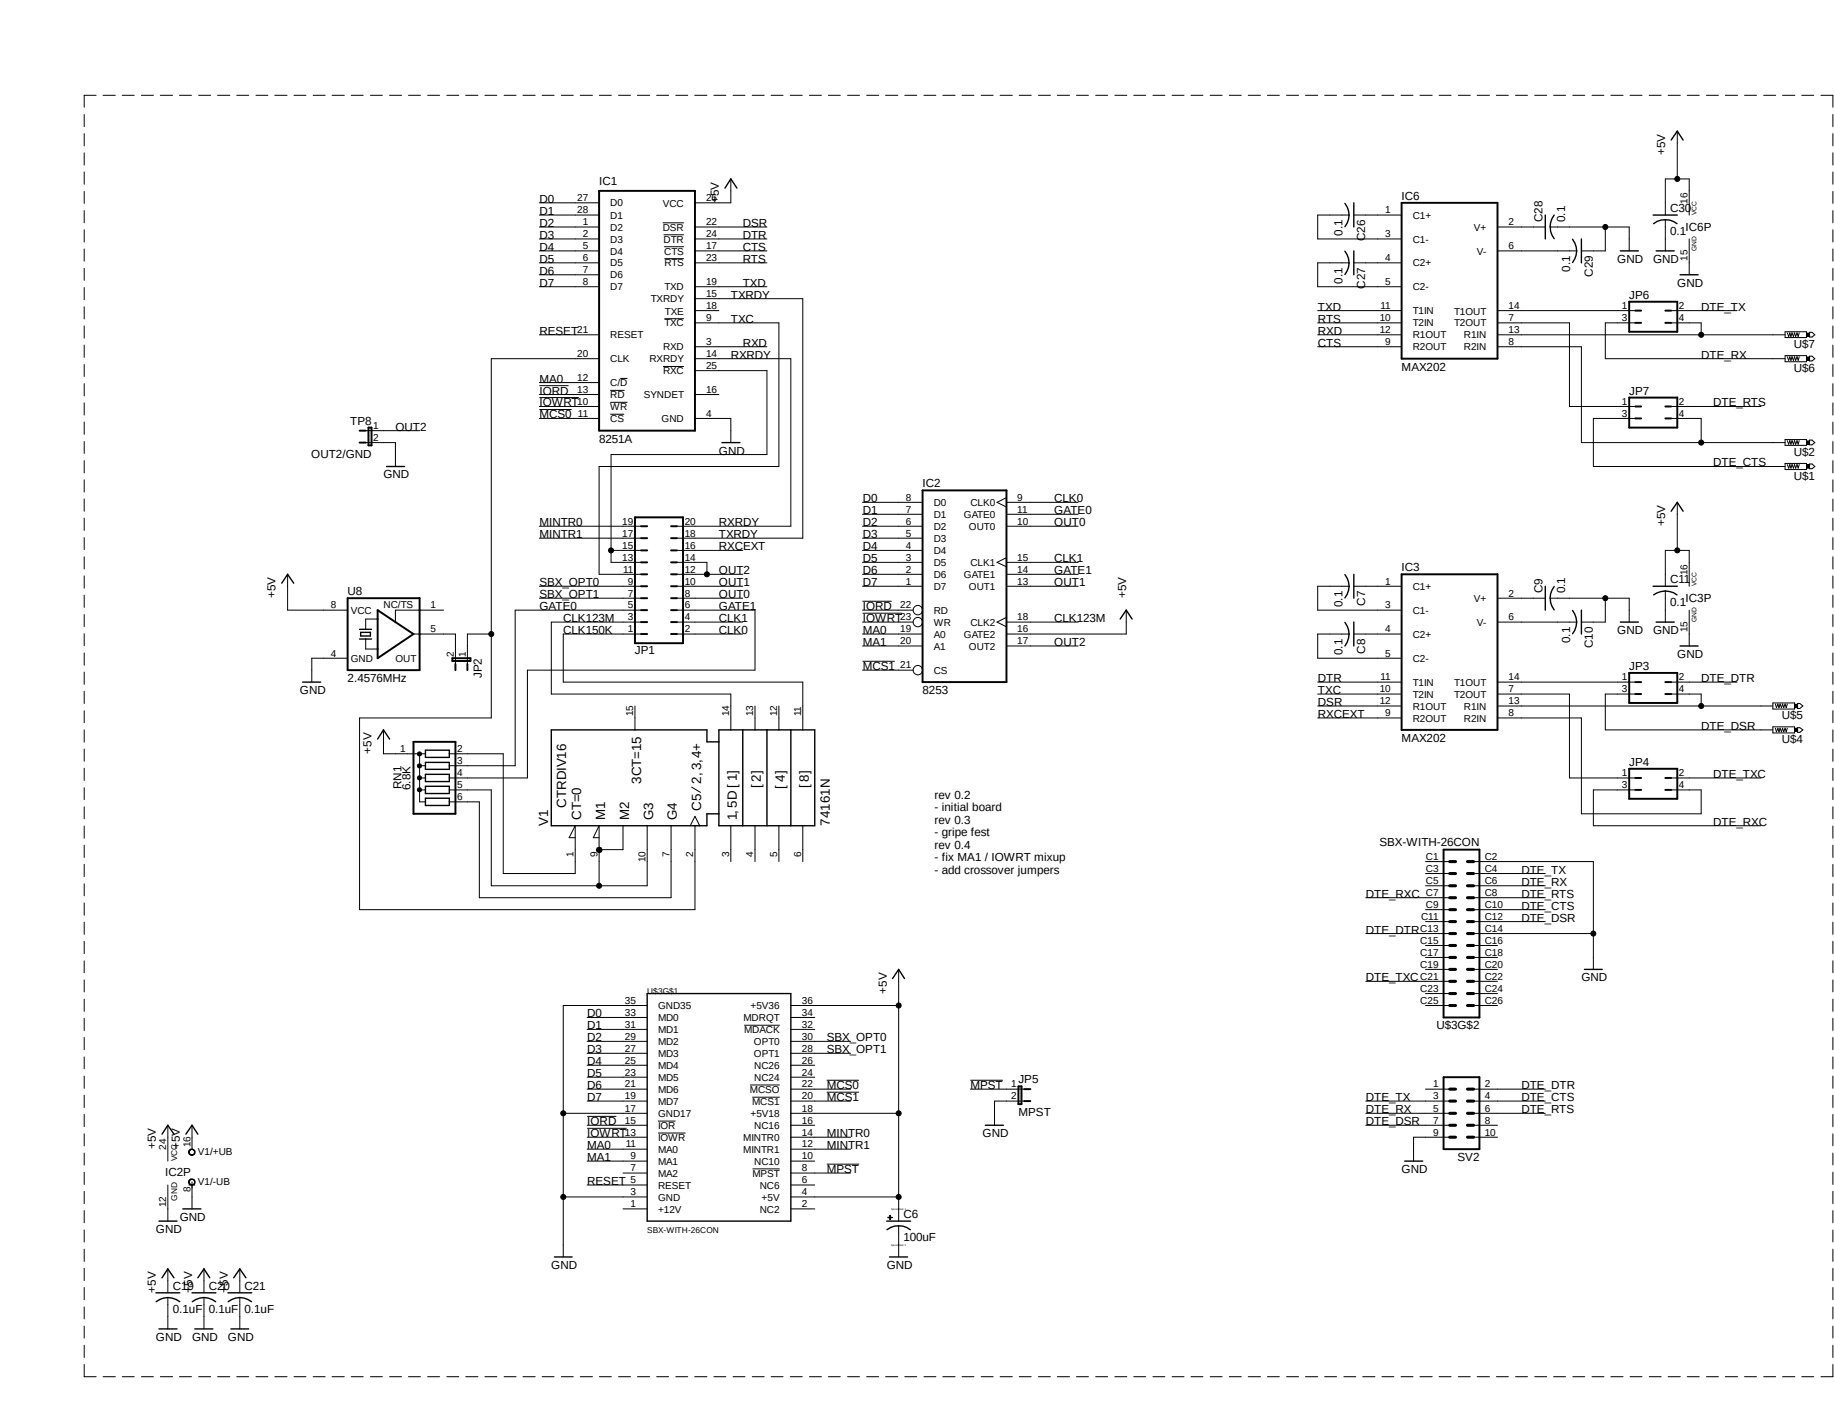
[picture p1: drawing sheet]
<svg xmlns="http://www.w3.org/2000/svg" width="279mm" height="216mm" viewBox="0 0 279 216" stroke-linecap="round" stroke-linejoin="round" font-family="sans-serif">
<path d="M12.7 14.4l266.7 195.5M279.4 14.4l-266.7 195.5" fill="none" stroke="#fff" stroke-width=".15"/>
<g fill="none" stroke="#000" stroke-width=".15">
<path d="M12.8 17.4v1.9M14.6 14.5h-1.8v1.8M15.7 14.5h1.9M18.6 14.5h1.8M21.5 14.5h1.9M24.4 14.5h1.9M27.3 14.5h1.9M30.3 14.5h1.8M33.1 14.5h1.9M36.1 14.5h1.8M39 14.5h1.8M41.9 14.5h1.8"/>
<path d="M44.8 14.5h1.8M47.7 14.5h1.8M50.6 14.5h1.9M53.5 14.5h1.8M56.4 14.5h1.9M59.4 14.5h1.8M62.2 14.5h1.9M65.2 14.5h1.8M68.1 14.5h1.8M71 14.5h1.8M73.9 14.5h1.8M76.8 14.5h1.8"/>
<path d="M79.7 14.5h1.8M82.6 14.5h1.8M85.5 14.5h1.8M88.4 14.5h1.9M91.3 14.5h1.8M94.2 14.5h1.9M97.1 14.5h1.9M100 14.5h1.9M103 14.5h1.8M105.8 14.5h1.9M108.8 14.5h1.8M111.7 14.5h1.8"/>
<path d="M114.6 14.5h1.8M117.5 14.5h1.8M120.4 14.5h1.8M123.3 14.5h1.8M126.2 14.5h1.8M129.1 14.5h1.8M132 14.5h1.9M134.9 14.5h1.9M137.8 14.5h1.9M140.8 14.5h1.8M143.6 14.5h1.9M146.6 14.5h1.8"/>
<path d="M149.5 14.5h1.8M152.4 14.5h1.8M155.3 14.5h1.8M158.2 14.5h1.8M161.1 14.5h1.8M164 14.5h1.8M166.9 14.5h1.8M169.8 14.5h1.9M172.7 14.5h1.8M175.6 14.5h1.9M178.6 14.5h1.8M181.4 14.5h1.9"/>
<path d="M184.4 14.5h1.8M187.3 14.5h1.8M190.2 14.5h1.8M193.1 14.5h1.8M196 14.5h1.8M198.9 14.5h1.8M201.8 14.5h1.8M204.7 14.5h1.8M207.6 14.5h1.9M210.5 14.5h1.8M213.4 14.5h1.9M216.3 14.5h1.9"/>
<path d="M219.2 14.5h1.9M222.2 14.5h1.8M225 14.5h1.9M228 14.5h1.8M230.9 14.5h1.8M233.8 14.5h1.8M236.7 14.5h1.8M239.6 14.5h1.8M242.5 14.5h1.8M245.4 14.5h1.9M248.3 14.5h1.8M251.2 14.5h1.9"/>
<path d="M254.1 14.5h1.9M255.5 20v7.3M257 14.5h1.9M260 14.5h1.8M262.8 14.5h1.9M265.8 14.5h1.8M268.7 14.5h1.8M271.6 14.5h1.8M274.5 14.5h1.8M277.4 14.5h1.8v1.8M279.2 17.4v1.9M12.8 20.4v1.8"/>
<path d="M12.8 23.3v1.8M12.8 26.2v1.9M12.8 29.2v1.8M12.8 32.1v1.9M12.8 35v1.9M12.8 37.9v1.9M82.2 30.9h9.1M82.2 32.8h9.1M82.2 34.6h9.1M82.2 36.4h9.1M82.2 38.2h9.1M101 34h3.2"/>
<path d="M101.1 35.8h3.1M101.2 37.6h3M101.2 39.4h3M105.9 34.6h10.9M105.9 36.4h10.9M105.9 38.2h10.9M111.3 27.3v3.6h-5.4M205.5 32.8h-4.8v3.6h12.8M206.2 32.8h7.3M228.1 34.6h7.3M228.1 38.2h12.1M236.2 34.6h12v3.6"/>
<path d="M244.6 34.6v3.6h-3.7M253.7 32.8v-5.5h3.6v5.5M253.7 33.5v4.7M257.3 36.4v5.5M279.2 20.4v1.8M279.2 23.3v1.8M279.2 26.2v1.9M279.2 29.2v1.8M279.2 32.1v1.9M279.2 35v1.9M279.2 37.9v1.9M12.8 40.9v1.8"/>
<path d="M12.8 43.8v1.9M12.8 46.7v1.9M12.8 49.7v1.8M12.8 52.6v1.8M12.8 55.5v1.9M12.8 58.5v1.8M82.2 58.8h4.4M82.2 40h9.1M82.2 41.9h9.1M82.2 43.7h9.1M82.2 51h9.1M82.2 58.3h9.1"/>
<path d="M91.3 54.7h-16.5v54.7h-20v29.2h51.1v-12.8M93 59.5h2.2M94.5 57.7h1.1M101 55.8h3.2M101.2 48.6h3M105.9 40h10.9M105.9 43.7h10.9M105.9 54.7h14.6v25.5h-17.4M105.9 47.3h3.6M105.9 49.2h12.8v21.9h-27.4v16.4h6.4M105.9 52.8h10.9M105.9 56.5h10.9v12.8h-23.7v16.4h4.6"/>
<path d="M105.9 45.5h16.4v36.5h-19.2M200.7 51h12.8M200.7 47.3h12.8M200.7 49.2h12.8M200.7 52.8h12.8M205.5 40h-4.8v3.7h12.8M206.2 40h7.3M228.1 51h43.8M228.1 49.2h11v12.7h10M228.1 47.3h21M228.1 52.8h12.8v14.6h31M249.1 49.2h-4.5v5.5h27.3"/>
<path d="M254.6 47.3h10M254.6 49.2h4.6v1.8M271.9 50.5h3.3v.9h-3.3zM271.9 54.2h3.3v.9h-3.3zM272.3 54.4l.2 .5 .2-.5 .1 .5 .2-.5 .2 .5 .2-.5 .2 .5 .2-.5 .1 .5 .2-.5M272.3 50.7l.2 .6 .2-.6 .1 .6 .2-.6 .2 .6 .2-.6 .2 .6 .2-.6 .1 .6 .2-.6M275.3 54.4h.4v.5h-.4zM275.3 50.8h.4v.5h-.4zM275.7 50.6h.4l.4 .4-.4 .4h-.4zM275.7 54.3h.4l.4 .4-.4 .3h-.4zM279.2 40.9v1.8M279.2 43.8v1.9"/>
<path d="M279.2 46.7v1.9M279.2 49.7v1.8M279.2 52.6v1.8M279.2 55.5v1.9M279.2 58.5v1.8M12.8 61.4v1.8M12.8 64.3v1.9M12.8 67.3v1.8M12.8 70.2v1.9M12.8 73.1v1.9M12.8 76v1.9M12.8 79v1.8"/>
<path d="M55.7 67.4h4.5v3.7M55.7 65.6h8.2M82.2 62.4h4.9M82.2 60.6h6M82.2 60.1h9.1M82.2 61.9h9.1M82.2 63.8h9.1M93 61.3h2.6M93 63.1h2.1M105.9 60.1h3.6M105.9 63.8h5.4v3.6M131.4 78.4h9.1"/>
<path d="M131.4 76.5h9.1M153.3 78.4h11M153.3 76.5h11M153.3 75.8l-1.4 .7 1.4 .8M249.1 63.8h-6.4v7.3h29.2M254.6 61.9h13.7M254.6 63.8h4.6v3.6M255.5 76.5v7.4M271.9 67h3.3v.9h-3.3zM271.9 70.6h3.3v.9h-3.3zM272.3 70.8l.2 .5 .2-.5 .1 .5 .2-.5 .2 .5 .2-.5 .2 .5 .2-.5 .1 .5 .2-.5M272.3 67.1l.2 .6 .2-.6 .1 .6 .2-.6 .2 .6 .2-.6 .2 .6 .2-.6 .1 .6 .2-.6"/>
<path d="M275.3 70.8h.4v.5h-.4zM275.3 67.2h.4v.5h-.4zM275.7 67.1h.4l.4 .3-.4 .4h-.4zM275.7 70.7h.4l.4 .4-.4 .3h-.4zM279.2 61.4v1.8M279.2 64.3v1.9M279.2 67.3v1.8M279.2 70.2v1.9M279.2 73.1v1.9M279.2 76v1.9M279.2 79v1.8M12.8 81.9v1.8"/>
<path d="M12.8 84.8v1.9M12.8 87.8v1.8M12.8 90.7v1.8M12.8 93.6v1.9M12.8 96.6v1.8M12.8 99.5v1.8M43.8 87.5v5.5h9.2M55.7 97.4v1.5h1.8M57.5 94.3h-1.8v1.6M63 96.6h6.4v4.6M67.6 93h-7.4v1.8M74.8 96.6h-3.6v4.6"/>
<path d="M82.2 91.1h15.5M82.2 89.3h15.5M82.2 82h15.5M82.2 80.2h15.5M93.1 83.9h4.6M97.7 96.6h-11.9v7.3h36.5v7.3M97.7 93h-19.2v23.7h-10M97.7 94.8h-13.7v10.9h27.3v5.5M103.1 96.6h10.1M103.1 93h11.9v9.1h-34.7v16.4h-11.8M103.1 94.8h10.1M103.1 91.1h10.1"/>
<path d="M103.1 89.3h10.1M103.1 87.5h10.1M103.1 85.7h4.6v1.8M103.1 83.9h10.1M131.4 91.6h4.4M131.4 93.4h6M131.4 96.6h9.1M131.4 93h7.7M131.4 94.8h7.7M131.4 89.3h9.1M131.4 87.5h9.1M131.4 85.7h9.1"/>
<path d="M131.4 83.9h9.1M131.4 82h9.1M131.4 80.2h9.1M131.4 98.4h9.1M153.3 94.8h11M153.3 89.3h11M153.3 87.5h11M153.3 85.7h11M153.3 80.2h11M153.3 85l-1.4 .7 1.4 .7M153.3 98.4h11M153.3 94.1l-1.4 .7 1.4 .7"/>
<path d="M171.6 93v3.6h-18.3M205.5 96.6h-4.8v3.7h12.8M205.5 89.3h-4.8v3.7h12.8M206.2 96.6h7.3M206.2 89.3h7.3M228.1 94.8h12.1M228.1 91.1h7.3M236.2 91.1h12v3.7M244.6 91.1v3.7h-3.7M253.7 89.3v-5.4h3.6v5.4M253.7 90v4.8M257.3 93v5.4"/>
<path d="M279.2 81.9v1.8M279.2 84.8v1.9M279.2 87.8v1.8M279.2 90.7v1.8M279.2 93.6v1.9M279.2 96.6v1.8M279.2 99.5v1.8M12.8 102.4v1.9M12.8 105.3v1.9M12.8 108.3v1.8M12.8 111.2v1.9M12.8 114.1v1.9"/>
<path d="M12.8 117.1v1.8M53 100.3h-5.5v3.6M58.4 111.2v3.7h6.4M63.7 118.3l.2-.1 .2 .1 .1 .2-.1 .2-.2 .1-.2-.1-.1-.2h.3h-.3zM63.7 116.5l.2-.1 .2 .1 .1 .2-.1 .2-.2 .1-.2-.1-.1-.2h.3h-.3zM63.7 114.6h.2h.2l.1 .3-.1 .2-.2 .1-.2-.1-.1-.2h.3h-.3zM63.9 114.9v7.3h.9M63.9 116.7h.9M63.9 118.5h.9M68.5 114.9h8.2v18.2h10.9v-7.3l-.9 1.8h.9M96.7 107.6v3.6M105.4 119.9l1.3 .8"/>
<path d="M115 107.6v3.6M118.7 107.6v3.6M131.4 100.8h4.9M131.4 102.1h7.7M200.7 103.9h12.8M200.7 105.7h12.8M200.7 107.6h12.8M200.7 109.4h12.8M228.1 105.7h11v12.8h10M228.1 109.4h12.8v14.6h18.3v-3.6h-4.6M228.1 103.9h21M228.1 107.6h42"/>
<path d="M249.1 105.7h-4.5v5.5h25.5M254.6 118.5h13.7M254.6 103.9h10M254.6 105.7h4.6v1.9M270.1 107.1h3.3v.9h-3.3zM270.1 110.7h3.3v1h-3.3zM270.5 111l.1 .5 .2-.5 .2 .5 .2-.5 .2 .5 .2-.5 .1 .5 .2-.5 .2 .5 .2-.5M270.5 107.3l.1 .5 .2-.5 .2 .5 .2-.5 .2 .5 .2-.5 .1 .5 .2-.5 .2 .5 .2-.5M273.4 111h.4v.5h-.4zM273.4 107.3h.4v.5h-.4zM273.9 107.2h.3l.5 .4-.5 .3h-.3zM273.9 110.9h.3l.5 .3-.5 .4h-.3z"/>
<path d="M279.2 102.4v1.9M279.2 105.3v1.9M279.2 108.3v1.8M279.2 111.2v1.9M279.2 114.1v1.9M279.2 117.1v1.8M12.8 120v1.8M12.8 122.9v1.9M12.8 125.9v1.8M12.8 128.8v1.8M12.8 131.7v1.9M12.8 134.7v1.8"/>
<path d="M12.8 137.6v1.8M63.7 120.1l.2-.1 .2 .1 .1 .3-.1 .2h-.2h-.2l-.1-.2 .3-.1v.1h-.3zM63.9 120.4h.9M68.5 120.4h6.3v14.6h23.8v-9.2M68.5 122.2h4.5v14.6h29.2v-11M91 129.2l.3-.1 .3 .1 .1 .3-.1 .3-.3 .1-.3-.1-.2-.3zM91.3 127.6h-.9l.9-1.8v9.2M94.9 125.8v3.7h-3.6M105.2 125.8l.7-1.4 .7 1.4M111.3 125.8v5.5M115 125.8v5.5M118.7 125.8v5.5"/>
<path d="M122.3 125.8v5.5M208.1 136.8h12.8M217.2 131.3h3.7M217.2 133.1h3.7M217.2 135h3.7M217.2 138.6h3.7M224.5 131.3h18.2v16.4M224.5 133.1h10.9M224.5 135h10.9M224.5 136.8h10.9M224.5 138.6h10.9M249.1 120.4h-6.4v5.4h25.6"/>
<path d="M279.2 120v1.8M279.2 122.9v1.9M279.2 125.9v1.8M279.2 128.8v1.8M279.2 131.7v1.9M279.2 134.7v1.8M279.2 137.6v1.8M12.8 140.5v1.9M12.8 143.4v1.9M12.8 146.4v1.8M12.8 149.3v1.8M12.8 152.2v1.9"/>
<path d="M12.8 155.2v1.8M12.8 158.1v1.8M89.5 158.7h9.1M89.5 156.8h9.1M89.5 155h9.1M98.6 153.2h-12.8v38.3M113.4 156.2h5.4M120.5 158.7h9.1M120.5 156.8h3.6M120.5 155h3.6M120.5 153.2h16.4M136.9 147.7v38.4"/>
<path d="M208.1 142.2h12.8M208.1 149.5h12.8M217.2 153.2h3.7M217.2 140.4h3.7M217.2 144.1h3.7M217.2 145.9h3.7M217.2 147.7h3.7M217.2 151.4h3.7M224.5 153.2h3.6M224.5 140.4h10.9M224.5 142.2h18.2M224.5 144.1h3.6"/>
<path d="M224.5 145.9h3.6M224.5 147.7h3.6M224.5 149.5h3.6M224.5 151.4h3.6M279.2 140.5v1.9M279.2 143.4v1.9M279.2 146.4v1.8M279.2 149.3v1.8M279.2 152.2v1.9M279.2 155.2v1.8M279.2 158.1v1.8M12.8 161v1.9"/>
<path d="M12.8 164v1.8M12.8 166.9v1.8M12.8 169.8v1.9M12.8 172.8v1.8M12.8 175.7v1.8M12.8 178.6v1.9M25.6 171.4v5.5M28.8 175.3a.54 .54 0 0 1 .9 .1 .52 .52 0 0 1-.1 .5 .52 .52 0 0 1-.6 .1l-.2-.2-.1-.2h.1l.3-.4a.42 .42 0 0 1 .5 .4l-.1 .3a.43 .43 0 0 1-.7-.3h-.1zM28.8 179.8l.2-.2a.52 .52 0 0 1 .7 .2 .52 .52 0 0 1-.2 .7 .55 .55 0 0 1-.8-.4h.1a.41 .41 0 0 1 .4-.4 .41 .41 0 0 1 .4 .3l-.1 .4-.4 .1-.3-.4h-.1zM29.3 171.4v3.7M85.8 169.6h12.8M89.5 170.1h4.4"/>
<path d="M89.5 171.9h6M89.5 165.9h9.1M89.5 167.8h9.1M89.5 171.4h9.1M89.5 173.3h9.1M89.5 176.9h9.1M89.5 175.1h9.1M89.5 164.1h9.1M89.5 162.3h9.1M89.5 160.5h9.1M94.9 178.7h3.7M100.2 172.6h4.2"/>
<path d="M100.2 170.8h2.7M114.3 165.3h4.5M114.6 167.2h4.2M114.6 178.1h4.2M120.5 165.9h9.1M120.5 167.8h9.1M120.5 169.6h16.4M120.5 171.4h3.6M120.5 173.3h9.1M120.5 178.7h9.1M120.5 176.9h3.6M120.5 175.1h9.1"/>
<path d="M120.5 164.1h3.6M120.5 162.3h3.6M120.5 160.5h9.1M125.9 164.6h5M125.9 166.4h5M125.9 177.4h5M147.8 164.6h5M147.8 165.9h8.2M156 167.8h-4.5v3.6M208.1 167.8h12.8M208.1 169.6h12.8M208.1 171.4h12.8"/>
<path d="M217.2 165.9h3.7M220.9 173.3h-5.6v3.6M224.5 165.9h10.9M224.5 167.8h10.9M224.5 169.6h10.9M224.5 171.4h3.6M224.5 173.3h3.6M279.2 161v1.9M279.2 164v1.8M279.2 166.9v1.8M279.2 169.8v1.9M279.2 172.8v1.8"/>
<path d="M279.2 175.7v1.8M279.2 178.6v1.9M12.8 181.5v1.9M12.8 184.4v1.9M12.8 187.4v1.8M12.8 190.3v1.9M12.8 193.3v1.8M12.8 196.2v1.8M12.8 199.1v1.9M25.6 180.6v5.5M25.6 193.3v3.7M25.6 197.7v4.8"/>
<path d="M28.8 180.6h.9M29.3 180.1v4.1M31.1 193.3v3.7M31.1 197.7v4.8M36.5 193.3v3.7M36.5 197.7v4.8M85.8 182.4h12.8M89.5 180.6h9.1M94.9 184.2h3.7M120.5 184.2h3.6M120.5 182.4h16.4M120.5 180.6h3.6"/>
<path d="M135.3 185.5h.6h-.6zM135.6 185.2v.6zM136.9 186.8v4.7M279.2 181.5v1.9M279.2 184.4v1.9M279.2 187.4v1.8M279.2 190.3v1.9M279.2 193.3v1.8M279.2 196.2v1.8M279.2 199.1v1.9M12.8 202.1v1.8M12.8 205v1.8"/>
<path d="M12.8 207.9v1.9h1.8M15.7 209.8h1.9M18.6 209.8h1.8M21.5 209.8h1.9M24.4 209.8h1.9M27.3 209.8h1.9M30.3 209.8h1.8M33.1 209.8h1.9M36.1 209.8h1.8M39 209.8h1.8M41.9 209.8h1.8M44.8 209.8h1.8"/>
<path d="M47.7 209.8h1.8M50.6 209.8h1.9M53.5 209.8h1.8M56.4 209.8h1.9M59.4 209.8h1.8M62.2 209.8h1.9M65.2 209.8h1.8M68.1 209.8h1.8M71 209.8h1.8M73.9 209.8h1.8M76.8 209.8h1.8M79.7 209.8h1.8"/>
<path d="M82.6 209.8h1.8M85.5 209.8h1.8M88.4 209.8h1.9M91.3 209.8h1.8M94.2 209.8h1.9M97.1 209.8h1.9M100 209.8h1.9M103 209.8h1.8M105.8 209.8h1.9M108.8 209.8h1.8M111.7 209.8h1.8M114.6 209.8h1.8"/>
<path d="M117.5 209.8h1.8M120.4 209.8h1.8M123.3 209.8h1.8M126.2 209.8h1.8M129.1 209.8h1.8M132 209.8h1.9M134.9 209.8h1.9M137.8 209.8h1.9M140.8 209.8h1.8M143.6 209.8h1.9M146.6 209.8h1.8M149.5 209.8h1.8"/>
<path d="M152.4 209.8h1.8M155.3 209.8h1.8M158.2 209.8h1.8M161.1 209.8h1.8M164 209.8h1.8M166.9 209.8h1.8M169.8 209.8h1.9M172.7 209.8h1.8M175.6 209.8h1.9M178.6 209.8h1.8M181.4 209.8h1.9M184.4 209.8h1.8"/>
<path d="M187.3 209.8h1.8M190.2 209.8h1.8M193.1 209.8h1.8M196 209.8h1.8M198.9 209.8h1.8M201.8 209.8h1.8M204.7 209.8h1.8M207.6 209.8h1.9M210.5 209.8h1.8M213.4 209.8h1.9M216.3 209.8h1.9M219.2 209.8h1.9"/>
<path d="M222.2 209.8h1.8M225 209.8h1.9M228 209.8h1.8M230.9 209.8h1.8M233.8 209.8h1.8M236.7 209.8h1.8M239.6 209.8h1.8M242.5 209.8h1.8M245.4 209.8h1.9M248.3 209.8h1.8M251.2 209.8h1.9M254.1 209.8h1.9"/>
<path d="M257 209.8h1.9M260 209.8h1.8M262.8 209.8h1.9M265.8 209.8h1.8M268.7 209.8h1.8M271.6 209.8h1.8M274.5 209.8h1.8M279.2 207.9v1.9h-1.8M279.2 202.1v1.8M279.2 205v1.8"/>
<circle cx="244.6" cy="34.6" r=".38"/>
<circle cx="255.5" cy="27.3" r=".38"/>
<circle cx="259.2" cy="51" r=".38"/>
<circle cx="259.2" cy="67.4" r=".38"/>
<circle cx="74.8" cy="96.6" r=".38"/>
<circle cx="93.1" cy="83.9" r=".38"/>
<circle cx="107.7" cy="87.5" r=".38"/>
<circle cx="139.8" cy="94.8" r=".72"/>
<circle cx="139.8" cy="93" r=".72"/>
<circle cx="244.6" cy="91.1" r=".38"/>
<circle cx="255.5" cy="83.9" r=".38"/>
<circle cx="139.8" cy="102.1" r=".72"/>
<circle cx="259.2" cy="107.6" r=".38"/>
<circle cx="91.3" cy="135" r=".38"/>
<circle cx="136.9" cy="153.2" r=".38"/>
<circle cx="242.7" cy="142.2" r=".38"/>
<circle cx="85.8" cy="169.6" r=".38"/>
<circle cx="136.9" cy="169.6" r=".38"/>
<circle cx="85.8" cy="182.4" r=".38"/>
<circle cx="136.9" cy="182.4" r=".38"/>
</g>
<g fill="none" stroke="#000" stroke-width=".21">
<path d="M110.4 28.7l.9-1.4 1 1.4M204.9 31a2.81 2.81 0 0 1 0 3.5M204.9 38.3a2.81 2.81 0 0 1 0 3.5M206.2 30.9v3.7M206.2 38.2v3.7M235.4 32.8v3.6M236.2 34.6v.6l.6 1.2M236.8 32.8l-.4 .5-.3 1.3M239.6 36.4a2.81 2.81 0 0 1 0 3.6M240.9 36.4v3.6M246.8 38.2h2.8M251.8 32.8h3.7"/>
<path d="M251.9 34.1a2.96 2.96 0 0 1 3.6 0M252.3 38.2h2.8M254.6 21.3l.9-1.3 .9 1.3M255.9 41.9h2.8M58.9 71.1h2.7M110 67.4h2.7M254.6 77.9l.9-1.4 .9 1.4M42.9 88.9l.9-1.4 .9 1.4M54.8 97.4h1.8M54.8 95.9h1.8M54.9 96.4h1.5v.5h-1.5zM170.6 94.3l1-1.3 .9 1.3"/>
<path d="M204.9 87.5a2.81 2.81 0 0 1 0 3.6M204.9 94.8a2.87 2.87 0 0 1 0 3.6M206.2 87.5v3.6M206.2 94.8v3.6M235.4 89.3v3.7M236.2 91.1v.7l.6 1.1M236.8 89.4l-.4 .5-.3 1.2M239.6 93a2.81 2.81 0 0 1 0 3.6M240.9 93v3.6M246.8 94.8h2.8M251.8 89.3h3.7M251.9 90.6a2.96 2.96 0 0 1 3.6 0"/>
<path d="M252.3 94.8h2.8M255.9 98.4h2.8M46.1 103.9h2.8M57.5 112.6l.9-1.4 1 1.4M64.8 114.3h3.7v1.1h-3.7zM64.8 116.2h3.7v1h-3.7zM64.8 118h3.7v1.1h-3.7zM64.8 119.8h3.7v1.1h-3.7zM109.5 111.2h14.6v14.6h-14.6zM109.5 113h-1.8v-1.8h-23.7v14.6h23.7v-1.8h1.8M113.2 111.2v14.6M116.8 111.2v14.6"/>
<path d="M120.5 111.2v14.6M64.8 121.6h3.7v1.1h-3.7zM98.6 151.4h21.9v34.7h-21.9zM136 149.1l.9-1.4 .9 1.4M241.4 147.7h2.7M24.7 172.8l.9-1.4 .9 1.4M28.3 172.8l1-1.4 .8 1.4M150.1 171.4h2.8M214 176.9h2.7M23.7 197h3.7M23.8 198.3a2.87 2.87 0 0 1 3.6 0M24.2 186.1h2.8"/>
<path d="M24.7 194.7l.9-1.4 .9 1.4M27.9 184.2h2.7M29.3 197h3.6M29.3 198.3a2.81 2.81 0 0 1 3.6 0M30.1 194.7l1-1.4 .9 1.4M34.7 197h3.7M34.8 198.3a2.81 2.81 0 0 1 3.5 0M35.6 194.7l.9-1.4 1 1.4M84.5 191.5h2.7M135.1 186.1h3.6M135.1 187.4a2.96 2.96 0 0 1 3.6 0M135.5 191.5h2.8"/>
<path d="M24.2 202.5h2.8M29.7 202.5h2.7M35.2 202.5h2.7"/>
</g>
<g fill="none" stroke="#000" stroke-width=".3">
<path d="M91.3 29.1h14.6v36.5h-14.6zM213.5 30.9h14.6v23.8h-14.6zM248.2 46h7.3v4.5h-7.3zM249.1 47.3h.9M249.1 49.2h.9M253.7 47.3h.9M253.7 49.2h.9M54.8 65.6h.9M54.8 67.4h.9M56.1 65.2h.5v2.7h-.5zM96.7 78.8h7.4v19.2h-7.4zM140.5 74.7h12.8v29.2h-12.8z"/>
<path d="M248.2 60.6h7.3v4.6h-7.3zM249.1 61.9h.9M249.1 63.8h.9M253.7 61.9h.9M253.7 63.8h.9M53 91.1h10.9v11h-10.9zM57.5 93l5.5 3.6-5.5 3.7zM97.7 91.1h.9M97.7 96.6h.9M97.7 94.8h.9M97.7 93h.9M97.7 89.3h.9"/>
<path d="M97.7 87.5h.9M97.7 85.7h.9M97.7 83.9h.9M97.7 82h.9M97.7 80.2h.9M102.2 91.1h.9M102.2 96.6h.9M102.2 94.8h.9M102.2 93h.9M102.2 89.3h.9M102.2 87.5h.9M102.2 85.7h.9"/>
<path d="M102.2 83.9h.9M102.2 82h.9M102.2 80.2h.9M213.5 87.5h14.6v23.7h-14.6zM63 113h6.4v11h-6.4zM68.9 100.3h2.8v.4h-2.8zM69.4 101.2v.9M71.2 101.2v.9M248.2 102.5h7.3v4.6h-7.3zM248.2 117.1h7.3v4.6h-7.3zM249.1 103.9h.9M249.1 105.7h.9"/>
<path d="M249.1 118.5h.9M253.7 103.9h.9M253.7 105.7h.9M253.7 118.5h.9M219.9 129.5h5.5v25.5h-5.5zM249.1 120.4h.9M253.7 120.4h.9M155.2 165.5h.4v2.7h-.4zM156 165.9h1M156 167.8h1M219.9 164.1h5.5v11h-5.5z"/>
</g>
<g fill="#000">
<path d="M275.3 54.4h.4v.5h-.4z" fill-rule="evenodd"/>
<path d="M275.3 50.8h.4v.5h-.4z" fill-rule="evenodd"/>
<path d="M275.3 70.8h.4v.5h-.4z" fill-rule="evenodd"/>
<path d="M275.3 67.2h.4v.5h-.4z" fill-rule="evenodd"/>
<path d="M63.7 118.3l.2-.1 .2 .1 .1 .2-.1 .2-.2 .1-.2-.1-.1-.2h.3h-.3z" fill-rule="evenodd"/>
<path d="M63.7 116.5l.2-.1 .2 .1 .1 .2-.1 .2-.2 .1-.2-.1-.1-.2h.3h-.3z" fill-rule="evenodd"/>
<path d="M63.7 114.6h.2h.2l.1 .3-.1 .2-.2 .1-.2-.1-.1-.2h.3h-.3z" fill-rule="evenodd"/>
<path d="M273.4 111h.4v.5h-.4z" fill-rule="evenodd"/>
<path d="M273.4 107.3h.4v.5h-.4z" fill-rule="evenodd"/>
<path d="M63.7 120.1l.2-.1 .2 .1 .1 .3-.1 .2h-.2h-.2l-.1-.2 .3-.1v.1h-.3z" fill-rule="evenodd"/>
<path d="M91 129.2l.3-.1 .3 .1 .1 .3-.1 .3-.3 .1-.3-.1-.2-.3z" fill-rule="evenodd"/>
<path d="M28.8 175.3a.54 .54 0 0 1 .9 .1 .52 .52 0 0 1-.1 .5 .52 .52 0 0 1-.6 .1l-.2-.2-.1-.2h.1l.3-.4a.42 .42 0 0 1 .5 .4l-.1 .3a.43 .43 0 0 1-.7-.3h-.1z" fill-rule="evenodd"/>
<path d="M28.8 179.8l.2-.2a.52 .52 0 0 1 .7 .2 .52 .52 0 0 1-.2 .7 .55 .55 0 0 1-.8-.4h.1a.41 .41 0 0 1 .4-.4 .41 .41 0 0 1 .4 .3l-.1 .4-.4 .1-.3-.4h-.1z" fill-rule="evenodd"/>
<path d="M135.3 185.5h.6h-.6z" fill-rule="evenodd"/>
<path d="M135.6 185.2v.6z" fill-rule="evenodd"/>
<circle cx="244.6" cy="34.6" r=".38"/>
<circle cx="255.5" cy="27.3" r=".38"/>
<circle cx="259.2" cy="51" r=".38"/>
<circle cx="259.2" cy="67.4" r=".38"/>
<circle cx="74.8" cy="96.6" r=".38"/>
<circle cx="93.1" cy="83.9" r=".38"/>
<circle cx="107.7" cy="87.5" r=".38"/>
<circle cx="244.6" cy="91.1" r=".38"/>
<circle cx="255.5" cy="83.9" r=".38"/>
<circle cx="259.2" cy="107.6" r=".38"/>
<circle cx="91.3" cy="135" r=".38"/>
<circle cx="136.9" cy="153.2" r=".38"/>
<circle cx="242.7" cy="142.2" r=".38"/>
<circle cx="85.8" cy="169.6" r=".38"/>
<circle cx="136.9" cy="169.6" r=".38"/>
<circle cx="85.8" cy="182.4" r=".38"/>
<circle cx="136.9" cy="182.4" r=".38"/>
</g>
<g fill="none" stroke="#000" stroke-width=".47">
<path d="M220.9 135h.8M220.9 133.1h.8M220.9 131.3h.8M220.9 138.6h.8M220.9 136.8h.8M223.6 135h.9M223.6 133.1h.9M223.6 131.3h.9M223.6 138.6h.9M223.6 136.8h.9M220.9 144.1h.8M220.9 142.2h.8"/>
<path d="M220.9 140.4h.8M220.9 147.7h.8M220.9 145.9h.8M220.9 153.2h.8M220.9 151.4h.8M220.9 149.5h.8M223.6 144.1h.9M223.6 142.2h.9M223.6 140.4h.9M223.6 147.7h.9M223.6 145.9h.9M223.6 153.2h.9"/>
<path d="M223.6 151.4h.9M223.6 149.5h.9M220.9 169.6h.8M220.9 167.8h.8M220.9 165.9h.8M220.9 173.3h.8M220.9 171.4h.8M223.6 169.6h.9M223.6 167.8h.9M223.6 165.9h.9M223.6 173.3h.9M223.6 171.4h.9"/>
</g>
<g font-size="2">
<text x="97.7" y="119.4" transform="rotate(-90 97.7 119.4)">3CT=15</text>
<text x="106.8" y="119.4" transform="rotate(-90 106.8 119.4)">2, 3,4+</text>
<text x="83.5" y="125.8" transform="rotate(-90 83.5 125.8)">V1</text>
<text x="86.3" y="123.1" transform="rotate(-90 86.3 123.1)">CTRDIV16</text>
<text x="88.6" y="124.9" transform="rotate(-90 88.6 124.9)">CT=0</text>
<text x="92.2" y="124.9" transform="rotate(-90 92.2 124.9)">M1</text>
<text x="95.8" y="124.9" transform="rotate(-90 95.8 124.9)">M2</text>
<text x="99.5" y="124.9" transform="rotate(-90 99.5 124.9)">G3</text>
<text x="103.1" y="124.9" transform="rotate(-90 103.1 124.9)">G4</text>
<text x="106.8" y="123.5" transform="rotate(-90 106.8 123.5)">C5</text>
<text x="112.3" y="124.9" transform="rotate(-90 112.3 124.9)">1, 5D [ 1]</text>
<text x="115.9" y="120.1" transform="rotate(-90 115.9 120.1)">[2]</text>
<text x="119.5" y="120.1" transform="rotate(-90 119.5 120.1)">[ 4]</text>
<text x="123.2" y="120.1" transform="rotate(-90 123.2 120.1)">[8]</text>
<text x="126.4" y="125.8" transform="rotate(-90 126.4 125.8)">74161N</text>
</g>
<g font-size="1.8">
<text x="253.7" y="23.6" transform="rotate(-90 253.7 23.6)">+5V</text>
<text x="91.3" y="28.2">IC1</text>
<text x="82.2" y="30.9">D0</text>
<text x="82.2" y="32.8">D1</text>
<text x="82.2" y="34.6">D2</text>
<text x="109.5" y="30.9" transform="rotate(-90 109.5 30.9)">+5V</text>
<text x="113.2" y="34.6">DSR</text>
<text x="204.5" y="35.9" transform="rotate(-90 204.5 35.9)">0.1</text>
<text x="213.5" y="30.5">IC6</text>
<text x="235" y="33.8" transform="rotate(-90 235 33.8)">C28</text>
<text x="238.5" y="33.8" transform="rotate(-90 238.5 33.8)">0.1</text>
<text x="254.4" y="35.8">0.1</text>
<text x="254.4" y="32.3">C30</text>
<text x="256.8" y="35.1">IC6P</text>
<text x="82.2" y="36.4">D3</text>
<text x="82.2" y="38.2">D4</text>
<text x="82.2" y="40">D5</text>
<text x="82.2" y="41.9">D6</text>
<text x="113.2" y="40">RTS</text>
<text x="113.2" y="38.2">CTS</text>
<text x="113.2" y="36.4">DTR</text>
<text x="208" y="36.7" transform="rotate(-90 208 36.7)">C26</text>
<text x="239.2" y="41.4" transform="rotate(-90 239.2 41.4)">0.1</text>
<text x="246.4" y="40">GND</text>
<text x="251.8" y="40">GND</text>
<text x="82.2" y="43.7">D7</text>
<text x="111.3" y="45.5">TXRDY</text>
<text x="113.2" y="43.7">TXD</text>
<text x="200.8" y="47.3">TXD</text>
<text x="204.5" y="43.2" transform="rotate(-90 204.5 43.2)">0.1</text>
<text x="208" y="44" transform="rotate(-90 208 44)">C27</text>
<text x="242.7" y="42.2" transform="rotate(-90 242.7 42.2)">C29</text>
<text x="248.2" y="45.5">JP6</text>
<text x="255.5" y="43.7">GND</text>
<text x="259.2" y="47.3">DTE_TX</text>
<text x="82.2" y="51">RESET</text>
<text x="111.3" y="49.2">TXC</text>
<text x="113.2" y="52.8">RXD</text>
<text x="200.8" y="49.2">RTS</text>
<text x="200.8" y="51">RXD</text>
<text x="200.8" y="52.8">CTS</text>
<text x="273.3" y="53">U$7</text>
<text x="82.2" y="58.3">MA0</text>
<text x="111.3" y="54.7">RXRDY</text>
<text x="213.5" y="56.5">MAX202</text>
<text x="259.2" y="54.7">DTE_RX</text>
<text x="273.3" y="56.6">U$6</text>
<text x="53.3" y="64.7">TP8</text>
<text x="60.2" y="65.6">OUT2</text>
<text x="82.2" y="63.8">MCS0</text>
<text x="82.2" y="60.1">IORD</text>
<text x="82.2" y="61.9">IOWRT</text>
<text x="248.2" y="60.1">JP7</text>
<text x="261" y="61.9">DTE_RTS</text>
<text x="47.4" y="69.7">OUT2/GND</text>
<text x="91.3" y="67.4">8251A</text>
<text x="109.5" y="69.3">GND</text>
<text x="261" y="71.1">DTE_CTS</text>
<text x="273.3" y="69.4">U$2</text>
<text x="58.4" y="72.9">GND</text>
<text x="131.4" y="76.5">D0</text>
<text x="140.5" y="74.3">IC2</text>
<text x="160.6" y="76.5">CLK0</text>
<text x="273.3" y="73.1">U$1</text>
<text x="82.2" y="80.2">MINTR0</text>
<text x="82.2" y="82">MINTR1</text>
<text x="109.5" y="83.9">RXCEXT</text>
<text x="109.5" y="82">TXRDY</text>
<text x="109.5" y="80.2">RXRDY</text>
<text x="131.4" y="78.4">D1</text>
<text x="131.4" y="80.2">D2</text>
<text x="131.4" y="82">D3</text>
<text x="131.4" y="83.9">D4</text>
<text x="160.6" y="78.4">GATE0</text>
<text x="160.6" y="80.2">OUT0</text>
<text x="253.7" y="80.2" transform="rotate(-90 253.7 80.2)">+5V</text>
<text x="82.2" y="89.3">SBX_OPT0</text>
<text x="109.5" y="89.3">OUT1</text>
<text x="109.5" y="87.5">OUT2</text>
<text x="131.4" y="85.7">D5</text>
<text x="131.4" y="87.5">D6</text>
<text x="131.4" y="89.3">D7</text>
<text x="160.6" y="87.5">GATE1</text>
<text x="160.6" y="85.7">CLK1</text>
<text x="160.6" y="89.3">OUT1</text>
<text x="213.5" y="87">IC3</text>
<text x="254.4" y="88.9">C11</text>
<text x="42" y="91.1" transform="rotate(-90 42 91.1)">+5V</text>
<text x="53" y="90.7">U8</text>
<text x="82.2" y="91.1">SBX_OPT1</text>
<text x="82.2" y="93">GATE0</text>
<text x="85.8" y="94.8">CLK123M</text>
<text x="109.5" y="93">GATE1</text>
<text x="109.5" y="94.8">CLK1</text>
<text x="109.5" y="91.1">OUT0</text>
<text x="131.4" y="93">IORD</text>
<text x="131.4" y="94.8">IOWRT</text>
<text x="160.6" y="94.8">CLK123M</text>
<text x="171.6" y="91.1" transform="rotate(-90 171.6 91.1)">+5V</text>
<text x="204.5" y="92.5" transform="rotate(-90 204.5 92.5)">0.1</text>
<text x="208" y="92.3" transform="rotate(-90 208 92.3)">C7</text>
<text x="235" y="90.4" transform="rotate(-90 235 90.4)">C9</text>
<text x="238.5" y="90.4" transform="rotate(-90 238.5 90.4)">0.1</text>
<text x="254.4" y="92.3">0.1</text>
<text x="256.8" y="91.7">IC3P</text>
<text x="85.8" y="96.6">CLK150K</text>
<text x="96.7" y="99.7">JP1</text>
<text x="109.5" y="96.6">CLK0</text>
<text x="131.4" y="96.6">MA0</text>
<text x="131.4" y="98.4">MA1</text>
<text x="160.6" y="98.4">OUT2</text>
<text x="204.5" y="99.8" transform="rotate(-90 204.5 99.8)">0.1</text>
<text x="208" y="99.6" transform="rotate(-90 208 99.6)">C8</text>
<text x="239.2" y="98" transform="rotate(-90 239.2 98)">0.1</text>
<text x="242.7" y="98.7" transform="rotate(-90 242.7 98.7)">C10</text>
<text x="246.4" y="96.6">GND</text>
<text x="251.8" y="96.6">GND</text>
<text x="255.5" y="100.3">GND</text>
<text x="45.7" y="105.7">GND</text>
<text x="53" y="103.9">2.4576MHz</text>
<text x="73.4" y="103.3" transform="rotate(-90 73.4 103.3)">JP2</text>
<text x="131.4" y="102.1">MCS1</text>
<text x="140.5" y="105.7">8253</text>
<text x="200.8" y="103.9">DTR</text>
<text x="200.8" y="107.6">DSR</text>
<text x="200.8" y="105.7">TXC</text>
<text x="248.2" y="102.1">JP3</text>
<text x="259.2" y="103.9">DTE_DTR</text>
<text x="200.8" y="109.4">RXCEXT</text>
<text x="213.5" y="113">MAX202</text>
<text x="259.2" y="111.2">DTE_DSR</text>
<text x="271.4" y="113.2">U$4</text>
<text x="271.4" y="109.6">U$5</text>
<text x="56.6" y="114.9" transform="rotate(-90 56.6 114.9)">+5V</text>
<text x="248.2" y="116.7">JP4</text>
<text x="261" y="118.5">DTE_TXC</text>
<text x="61.2" y="120.2" transform="rotate(-90 61.2 120.2)">RN1</text>
<text x="62.5" y="120.4" transform="rotate(-90 62.5 120.4)">6.8K</text>
<text x="142.4" y="121.7">rev 0.2</text>
<text x="142.4" y="123.6">- initial board</text>
<text x="142.4" y="125.5">rev 0.3</text>
<text x="261" y="125.8">DTE_RXC</text>
<text x="142.4" y="127.4">- gripe fest</text>
<text x="142.4" y="129.3">rev 0.4</text>
<text x="142.4" y="131.2">- fix MA1 / IOWRT mixup</text>
<text x="210.1" y="128.9">SBX-WITH-26CON</text>
<text x="142.4" y="133.1">- add crossover jumpers</text>
<text x="208.1" y="136.8">DTE_RXC</text>
<text x="231.8" y="135">DTE_RX</text>
<text x="231.8" y="133.1">DTE_TX</text>
<text x="231.8" y="136.8">DTE_RTS</text>
<text x="208.1" y="142.2">DTE_DTR</text>
<text x="231.8" y="138.6">DTE_CTS</text>
<text x="231.8" y="140.4">DTE_DSR</text>
<text x="208.1" y="149.5">DTE_TXC</text>
<text x="240.9" y="149.5">GND</text>
<text x="89.5" y="155">D0</text>
<text x="135.1" y="151.4" transform="rotate(-90 135.1 151.4)">+5V</text>
<text x="89.5" y="156.8">D1</text>
<text x="89.5" y="158.7">D2</text>
<text x="89.5" y="160.5">D3</text>
<text x="125.9" y="160.5">SBX_OPT1</text>
<text x="125.9" y="158.7">SBX_OPT0</text>
<text x="218.8" y="156.8">U$3G$2</text>
<text x="89.5" y="162.3">D4</text>
<text x="89.5" y="164.1">D5</text>
<text x="89.5" y="165.9">D6</text>
<text x="89.5" y="167.8">D7</text>
<text x="125.9" y="165.9">MCS0</text>
<text x="125.9" y="167.8">MCS1</text>
<text x="147.8" y="165.9">MPST</text>
<text x="155.2" y="165.1">JP5</text>
<text x="208.1" y="167.8">DTE_TX</text>
<text x="231.8" y="167.8">DTE_CTS</text>
<text x="231.8" y="165.9">DTE_DTR</text>
<text x="89.5" y="171.4">IORD</text>
<text x="89.5" y="173.3">IOWRT</text>
<text x="125.9" y="173.3">MINTR0</text>
<text x="149.7" y="173.3">GND</text>
<text x="155.2" y="170.1">MPST</text>
<text x="208.1" y="169.6">DTE_RX</text>
<text x="208.1" y="171.4">DTE_DSR</text>
<text x="231.8" y="169.6">DTE_RTS</text>
<text x="23.7" y="175.1" transform="rotate(-90 23.7 175.1)">+5V</text>
<text x="25.1" y="179.2">IC2P</text>
<text x="27.4" y="175.1" transform="rotate(-90 27.4 175.1)">+5V</text>
<text x="89.5" y="175.1">MA0</text>
<text x="89.5" y="176.9">MA1</text>
<text x="125.9" y="175.1">MINTR1</text>
<text x="125.9" y="178.7">MPST</text>
<text x="213.5" y="178.7">GND</text>
<text x="222" y="176.9">SV2</text>
<text x="89.5" y="180.6">RESET</text>
<text x="137.6" y="185.6">C6</text>
<text x="23.7" y="187.9">GND</text>
<text x="27.4" y="186.1">GND</text>
<text x="137.6" y="189.1">100uF</text>
<text x="23.7" y="197" transform="rotate(-90 23.7 197)">+5V</text>
<text x="26.3" y="196.5">C19</text>
<text x="29.3" y="197" transform="rotate(-90 29.3 197)">+5V</text>
<text x="31.8" y="196.5">C20</text>
<text x="34.7" y="197" transform="rotate(-90 34.7 197)">+5V</text>
<text x="37.3" y="196.5">C21</text>
<text x="84" y="193.3">GND</text>
<text x="135.1" y="193.3">GND</text>
<text x="26.3" y="200">0.1uF 0.1uF 0.1uF</text>
<text x="23.7" y="204.3">GND</text>
<text x="29.3" y="204.3">GND</text>
<text x="34.7" y="204.3">GND</text>
</g>
<g font-size="1.5">
<text x="87.9" y="30.6">27</text>
<text x="87.9" y="32.5">28</text>
<text x="88.8" y="34.3">1</text>
<text x="93" y="31.5">D0</text>
<text x="93" y="33.3">D1</text>
<text x="93" y="35.1">D2</text>
<text x="101" y="35.1">DSR</text>
<text x="101" y="31.5">VCC</text>
<text x="107.6" y="34.3">22</text>
<text x="107.6" y="30.6">26</text>
<text x="211" y="32.5">1</text>
<text x="215.2" y="33.3">C1+</text>
<text x="224.5" y="35.1">V+</text>
<text x="229.8" y="34.3">2</text>
<text x="257.1" y="31.1" transform="rotate(-90 257.1 31.1)">16</text>
<text x="88.8" y="36.2">2</text>
<text x="88.8" y="38">5</text>
<text x="88.8" y="39.8">6</text>
<text x="88.8" y="41.6">7</text>
<text x="93" y="37">D3</text>
<text x="93" y="38.8">D4</text>
<text x="93" y="40.6">D5</text>
<text x="101.1" y="37">DTR</text>
<text x="101.2" y="38.8">CTS</text>
<text x="101.2" y="40.6">RTS</text>
<text x="107.6" y="36.2">24</text>
<text x="107.6" y="38">17</text>
<text x="107.6" y="39.8">23</text>
<text x="211" y="36.2">3</text>
<text x="211" y="39.8">4</text>
<text x="215.2" y="37">C1-</text>
<text x="215.2" y="40.6">C2+</text>
<text x="225" y="38.8">V-</text>
<text x="229.8" y="38">6</text>
<text x="257.1" y="39.8" transform="rotate(-90 257.1 39.8)">15</text>
<text x="88.8" y="43.4">8</text>
<text x="93" y="42.4">D6</text>
<text x="93" y="44.2">D7</text>
<text x="99.1" y="46.1">TXRDY</text>
<text x="101.2" y="44.2">TXD</text>
<text x="101.3" y="47.9">TXE</text>
<text x="107.6" y="43.4">19</text>
<text x="107.6" y="47.1">18</text>
<text x="107.6" y="45.3">15</text>
<text x="210.3" y="47.1">11</text>
<text x="211" y="43.4">5</text>
<text x="215.2" y="44.2">C2-</text>
<text x="215.2" y="47.9">T1IN</text>
<text x="221.5" y="47.9">T1OUT</text>
<text x="229.8" y="47.1">14</text>
<text x="247.1" y="47.1">1</text>
<text x="255.8" y="47.1">2</text>
<text x="87.9" y="50.8">21</text>
<text x="93" y="51.6">RESET</text>
<text x="101" y="53.4">RXD</text>
<text x="101.2" y="49.7">TXC</text>
<text x="107.6" y="48.9">9</text>
<text x="107.6" y="52.6">3</text>
<text x="210.2" y="48.9">10</text>
<text x="210.2" y="50.8">12</text>
<text x="211" y="52.6">9</text>
<text x="215.2" y="49.7">T2IN</text>
<text x="215.2" y="51.6">R1OUT</text>
<text x="215.2" y="53.4">R2OUT</text>
<text x="221.5" y="49.7">T2OUT</text>
<text x="223" y="51.6">R1IN</text>
<text x="223" y="53.4">R2IN</text>
<text x="229.8" y="48.9">7</text>
<text x="229.8" y="50.8">13</text>
<text x="229.8" y="52.6">8</text>
<text x="247.1" y="48.9">3</text>
<text x="255.8" y="48.9">4</text>
<text x="87.9" y="54.4">20</text>
<text x="87.9" y="58">12</text>
<text x="87.9" y="59.9">13</text>
<text x="93" y="55.2">CLK</text>
<text x="93" y="58.8">C/D</text>
<text x="98.9" y="55.2">RXRDY</text>
<text x="101" y="57">RXC</text>
<text x="107.6" y="54.4">14</text>
<text x="107.6" y="56.2">25</text>
<text x="107.6" y="59.9">16</text>
<text x="56.9" y="65.4">1</text>
<text x="87.9" y="61.7">10</text>
<text x="88.1" y="63.5">11</text>
<text x="93" y="60.7">RD</text>
<text x="93" y="62.5">WR</text>
<text x="93" y="64.3">CS</text>
<text x="98.1" y="60.7">SYNDET</text>
<text x="100.8" y="64.3">GND</text>
<text x="107.6" y="63.5">4</text>
<text x="247.1" y="61.7">1</text>
<text x="247.1" y="63.5">3</text>
<text x="255.8" y="61.7">2</text>
<text x="255.8" y="63.5">4</text>
<text x="56.9" y="67.2">2</text>
<text x="138" y="76.3">8</text>
<text x="142.2" y="77.1">D0</text>
<text x="147.8" y="77.1">CLK0</text>
<text x="155" y="76.3">9</text>
<text x="94.8" y="83.6">15</text>
<text x="94.8" y="81.7">17</text>
<text x="94.8" y="79.9">19</text>
<text x="104.3" y="83.6">16</text>
<text x="104.3" y="81.7">18</text>
<text x="104.3" y="79.9">20</text>
<text x="138" y="83.6">4</text>
<text x="138" y="81.7">5</text>
<text x="138" y="79.9">6</text>
<text x="138" y="78.1">7</text>
<text x="142.2" y="82.5">D3</text>
<text x="142.2" y="80.7">D2</text>
<text x="142.2" y="78.9">D1</text>
<text x="146.9" y="78.9">GATE0</text>
<text x="147.6" y="80.7">OUT0</text>
<text x="155" y="79.9">10</text>
<text x="155" y="78.1">11</text>
<text x="94.8" y="85.4">13</text>
<text x="94.9" y="87.2">11</text>
<text x="95.6" y="89.1">9</text>
<text x="104.3" y="87.2">12</text>
<text x="104.3" y="85.4">14</text>
<text x="104.3" y="89.1">10</text>
<text x="138" y="89.1">1</text>
<text x="138" y="87.2">2</text>
<text x="138" y="85.4">3</text>
<text x="142.2" y="89.9">D7</text>
<text x="142.2" y="88.1">D6</text>
<text x="142.2" y="86.2">D5</text>
<text x="142.2" y="84.4">D4</text>
<text x="146.9" y="88.1">GATE1</text>
<text x="147.6" y="89.9">OUT1</text>
<text x="147.8" y="86.2">CLK1</text>
<text x="155" y="89.1">13</text>
<text x="155" y="87.2">14</text>
<text x="155" y="85.4">15</text>
<text x="211" y="89.1">1</text>
<text x="215.2" y="89.9">C1+</text>
<text x="257.1" y="87.6" transform="rotate(-90 257.1 87.6)">16</text>
<text x="50.4" y="92.7">8</text>
<text x="53.4" y="93.5">VCC</text>
<text x="58.4" y="92.6">NC/TS</text>
<text x="65.6" y="92.7">1</text>
<text x="95.6" y="94.5">3</text>
<text x="95.6" y="92.7">5</text>
<text x="95.6" y="90.9">7</text>
<text x="104.3" y="94.5">4</text>
<text x="104.3" y="92.7">6</text>
<text x="104.3" y="90.9">8</text>
<text x="137.2" y="92.7">22</text>
<text x="137.2" y="94.5">23</text>
<text x="142.2" y="93.5">RD</text>
<text x="142.2" y="95.3">WR</text>
<text x="147.8" y="95.3">CLK2</text>
<text x="155" y="94.5">18</text>
<text x="211" y="92.7">3</text>
<text x="215.2" y="93.5">C1-</text>
<text x="224.5" y="91.7">V+</text>
<text x="225" y="95.3">V-</text>
<text x="229.8" y="90.9">2</text>
<text x="229.8" y="94.5">6</text>
<text x="50.4" y="100">4</text>
<text x="53.4" y="100.8">GND</text>
<text x="60.2" y="100.8">OUT</text>
<text x="65.6" y="96.4">5</text>
<text x="69.1" y="100" transform="rotate(-90 69.1 100)">2</text>
<text x="71" y="100" transform="rotate(-90 71 100)">1</text>
<text x="95.6" y="96.4">1</text>
<text x="104.3" y="96.4">2</text>
<text x="137.2" y="96.4">19</text>
<text x="137.2" y="98.2">20</text>
<text x="137.2" y="101.9">21</text>
<text x="142.2" y="97.2">A0</text>
<text x="142.2" y="99">A1</text>
<text x="146.9" y="97.2">GATE2</text>
<text x="147.6" y="99">OUT2</text>
<text x="155" y="96.4">16</text>
<text x="155" y="98.2">17</text>
<text x="211" y="96.4">4</text>
<text x="211" y="100">5</text>
<text x="215.2" y="97.2">C2+</text>
<text x="215.2" y="100.8">C2-</text>
<text x="257.1" y="96.4" transform="rotate(-90 257.1 96.4)">15</text>
<text x="142.2" y="102.7">CS</text>
<text x="210.2" y="105.5">10</text>
<text x="210.2" y="107.3">12</text>
<text x="210.3" y="103.7">11</text>
<text x="215.2" y="104.5">T1IN</text>
<text x="215.2" y="106.3">T2IN</text>
<text x="221.5" y="104.5">T1OUT</text>
<text x="221.5" y="106.3">T2OUT</text>
<text x="229.8" y="103.7">14</text>
<text x="229.8" y="105.5">7</text>
<text x="229.8" y="107.3">13</text>
<text x="247.1" y="103.7">1</text>
<text x="247.1" y="105.5">3</text>
<text x="255.8" y="103.7">2</text>
<text x="255.8" y="105.5">4</text>
<text x="96.5" y="109.1" transform="rotate(-90 96.5 109.1)">15</text>
<text x="111.1" y="109.1" transform="rotate(-90 111.1 109.1)">14</text>
<text x="114.8" y="109.1" transform="rotate(-90 114.8 109.1)">13</text>
<text x="118.4" y="109.1" transform="rotate(-90 118.4 109.1)">12</text>
<text x="122" y="109.1" transform="rotate(-90 122 109.1)">11</text>
<text x="211" y="109.1">9</text>
<text x="215.2" y="108.1">R1OUT</text>
<text x="215.2" y="109.9">R2OUT</text>
<text x="223" y="108.1">R1IN</text>
<text x="223" y="109.9">R2IN</text>
<text x="229.8" y="109.1">8</text>
<text x="61" y="114.6">1</text>
<text x="69.6" y="114.6">2</text>
<text x="69.6" y="116.4">3</text>
<text x="69.6" y="118.3">4</text>
<text x="247.1" y="118.3">1</text>
<text x="255.8" y="118.3">2</text>
<text x="69.6" y="120.1">5</text>
<text x="69.6" y="121.9">6</text>
<text x="247.1" y="120.1">3</text>
<text x="255.8" y="120.1">4</text>
<text x="87.4" y="130.6" transform="rotate(-90 87.4 130.6)">1</text>
<text x="91" y="130.6" transform="rotate(-90 91 130.6)">9</text>
<text x="98.3" y="131.4" transform="rotate(-90 98.3 131.4)">10</text>
<text x="102" y="130.6" transform="rotate(-90 102 130.6)">7</text>
<text x="105.6" y="130.6" transform="rotate(-90 105.6 130.6)">2</text>
<text x="111.1" y="130.6" transform="rotate(-90 111.1 130.6)">3</text>
<text x="114.8" y="130.6" transform="rotate(-90 114.8 130.6)">4</text>
<text x="118.4" y="130.6" transform="rotate(-90 118.4 130.6)">5</text>
<text x="122" y="130.6" transform="rotate(-90 122 130.6)">6</text>
<text x="217.2" y="131">C1</text>
<text x="226.2" y="131">C2</text>
<text x="217.2" y="132.8">C3</text>
<text x="217.2" y="134.7">C5</text>
<text x="217.2" y="136.5">C7</text>
<text x="226.2" y="132.8">C4</text>
<text x="226.2" y="134.7">C6</text>
<text x="226.2" y="136.5">C8</text>
<text x="216.4" y="142">C13</text>
<text x="216.4" y="143.8">C15</text>
<text x="216.5" y="140.2">C11</text>
<text x="217.2" y="138.3">C9</text>
<text x="226.2" y="138.3">C10</text>
<text x="226.2" y="140.2">C12</text>
<text x="226.2" y="142">C14</text>
<text x="226.2" y="143.8">C16</text>
<text x="216.4" y="145.6">C17</text>
<text x="216.4" y="147.4">C19</text>
<text x="216.4" y="149.3">C21</text>
<text x="226.2" y="145.6">C18</text>
<text x="226.2" y="147.4">C20</text>
<text x="226.2" y="149.3">C22</text>
<text x="95.2" y="154.8">33</text>
<text x="95.2" y="153">35</text>
<text x="100.2" y="155.6">MD0</text>
<text x="100.2" y="153.8">GND35</text>
<text x="113.3" y="155.6">MDRQT</text>
<text x="114.3" y="153.8">+5V36</text>
<text x="122.2" y="154.8">34</text>
<text x="122.2" y="153">36</text>
<text x="216.4" y="151.1">C23</text>
<text x="216.4" y="153">C25</text>
<text x="226.2" y="151.1">C24</text>
<text x="226.2" y="153">C26</text>
<text x="95.2" y="160.2">27</text>
<text x="95.2" y="158.4">29</text>
<text x="95.2" y="156.6">31</text>
<text x="100.2" y="161">MD3</text>
<text x="100.2" y="159.2">MD2</text>
<text x="100.2" y="157.4">MD1</text>
<text x="113.4" y="157.4">MDACK</text>
<text x="114.9" y="161">OPT1</text>
<text x="114.9" y="159.2">OPT0</text>
<text x="122.2" y="160.2">28</text>
<text x="122.2" y="158.4">30</text>
<text x="122.2" y="156.6">32</text>
<text x="95.2" y="167.5">19</text>
<text x="95.2" y="165.7">21</text>
<text x="95.2" y="163.9">23</text>
<text x="95.2" y="162.1">25</text>
<text x="100.2" y="166.5">MD6</text>
<text x="100.2" y="164.7">MD5</text>
<text x="100.2" y="162.9">MD4</text>
<text x="114.3" y="166.5">MCSO</text>
<text x="114.9" y="164.7">NC24</text>
<text x="114.9" y="162.9">NC26</text>
<text x="122.2" y="167.5">20</text>
<text x="122.2" y="165.7">22</text>
<text x="122.2" y="163.9">24</text>
<text x="122.2" y="162.1">26</text>
<text x="154.1" y="165.7">1</text>
<text x="154.1" y="167.5">2</text>
<text x="218.3" y="165.7">1</text>
<text x="218.3" y="167.5">3</text>
<text x="226.2" y="165.7">2</text>
<text x="226.2" y="167.5">4</text>
<text x="95.2" y="173">13</text>
<text x="95.2" y="171.2">15</text>
<text x="95.2" y="169.4">17</text>
<text x="100.2" y="173.8">IOWR</text>
<text x="100.2" y="172">IOR</text>
<text x="100.2" y="170.2">GND17</text>
<text x="100.2" y="168.3">MD7</text>
<text x="113.2" y="173.8">MINTR0</text>
<text x="114.3" y="170.2">+5V18</text>
<text x="114.6" y="168.4">MCS1</text>
<text x="114.9" y="172">NC16</text>
<text x="122.2" y="173">14</text>
<text x="122.2" y="171.2">16</text>
<text x="122.2" y="169.4">18</text>
<text x="218.3" y="169.4">5</text>
<text x="218.3" y="171.2">7</text>
<text x="218.3" y="173">9</text>
<text x="226.2" y="169.4">6</text>
<text x="226.2" y="171.2">8</text>
<text x="226.2" y="173">10</text>
<text x="25.3" y="175.2" transform="rotate(-90 25.3 175.2)">24</text>
<text x="29" y="174.8" transform="rotate(-90 29 174.8)">16</text>
<text x="30.1" y="176">V1/+UB</text>
<text x="95.3" y="174.8">11</text>
<text x="96.1" y="178.5">7</text>
<text x="96.1" y="176.7">9</text>
<text x="100.2" y="179.3">MA2</text>
<text x="100.2" y="177.5">MA1</text>
<text x="100.2" y="175.6">MA0</text>
<text x="113.2" y="175.6">MINTR1</text>
<text x="114.6" y="179.3">MPST</text>
<text x="114.9" y="177.5">NC10</text>
<text x="122.2" y="178.5">8</text>
<text x="122.2" y="176.7">10</text>
<text x="122.2" y="174.8">12</text>
<text x="25.3" y="183.9" transform="rotate(-90 25.3 183.9)">12</text>
<text x="29" y="181.7" transform="rotate(-90 29 181.7)">8</text>
<text x="30.1" y="180.6">V1/-UB</text>
<text x="96.1" y="183.9">1</text>
<text x="96.1" y="182.1">3</text>
<text x="96.1" y="180.3">5</text>
<text x="100.2" y="184.7">+12V</text>
<text x="100.2" y="182.9">GND</text>
<text x="100.2" y="181.1">RESET</text>
<text x="115.7" y="184.8">NC2</text>
<text x="115.7" y="181.1">NC6</text>
<text x="116" y="182.9">+5V</text>
<text x="122.2" y="183.9">2</text>
<text x="122.2" y="182.1">4</text>
<text x="122.2" y="180.3">6</text>
</g>
<g font-size="1.3">
<text x="98.6" y="151.4">U$3G$1</text>
<text x="27" y="176.9" transform="rotate(-90 27 176.9)">VCC</text>
<text x="27" y="182.9" transform="rotate(-90 27 182.9)">GND</text>
<text x="98.6" y="187.9">SBX-WITH-26CON</text>
</g>
<g font-size="1">
<text x="258.4" y="32.8" transform="rotate(-90 258.4 32.8)">VCC</text>
<text x="258.4" y="38.2" transform="rotate(-90 258.4 38.2)">GND</text>
<text x="258.4" y="89.3" transform="rotate(-90 258.4 89.3)">VCC</text>
<text x="258.4" y="94.8" transform="rotate(-90 258.4 94.8)">GND</text>
</g>
<g font-size=".4">
<text x="135.8" y="184.3">SpiceOrder 1</text>
<text x="135.8" y="189.8">SpiceOrder 2</text>
</g>
</svg>
